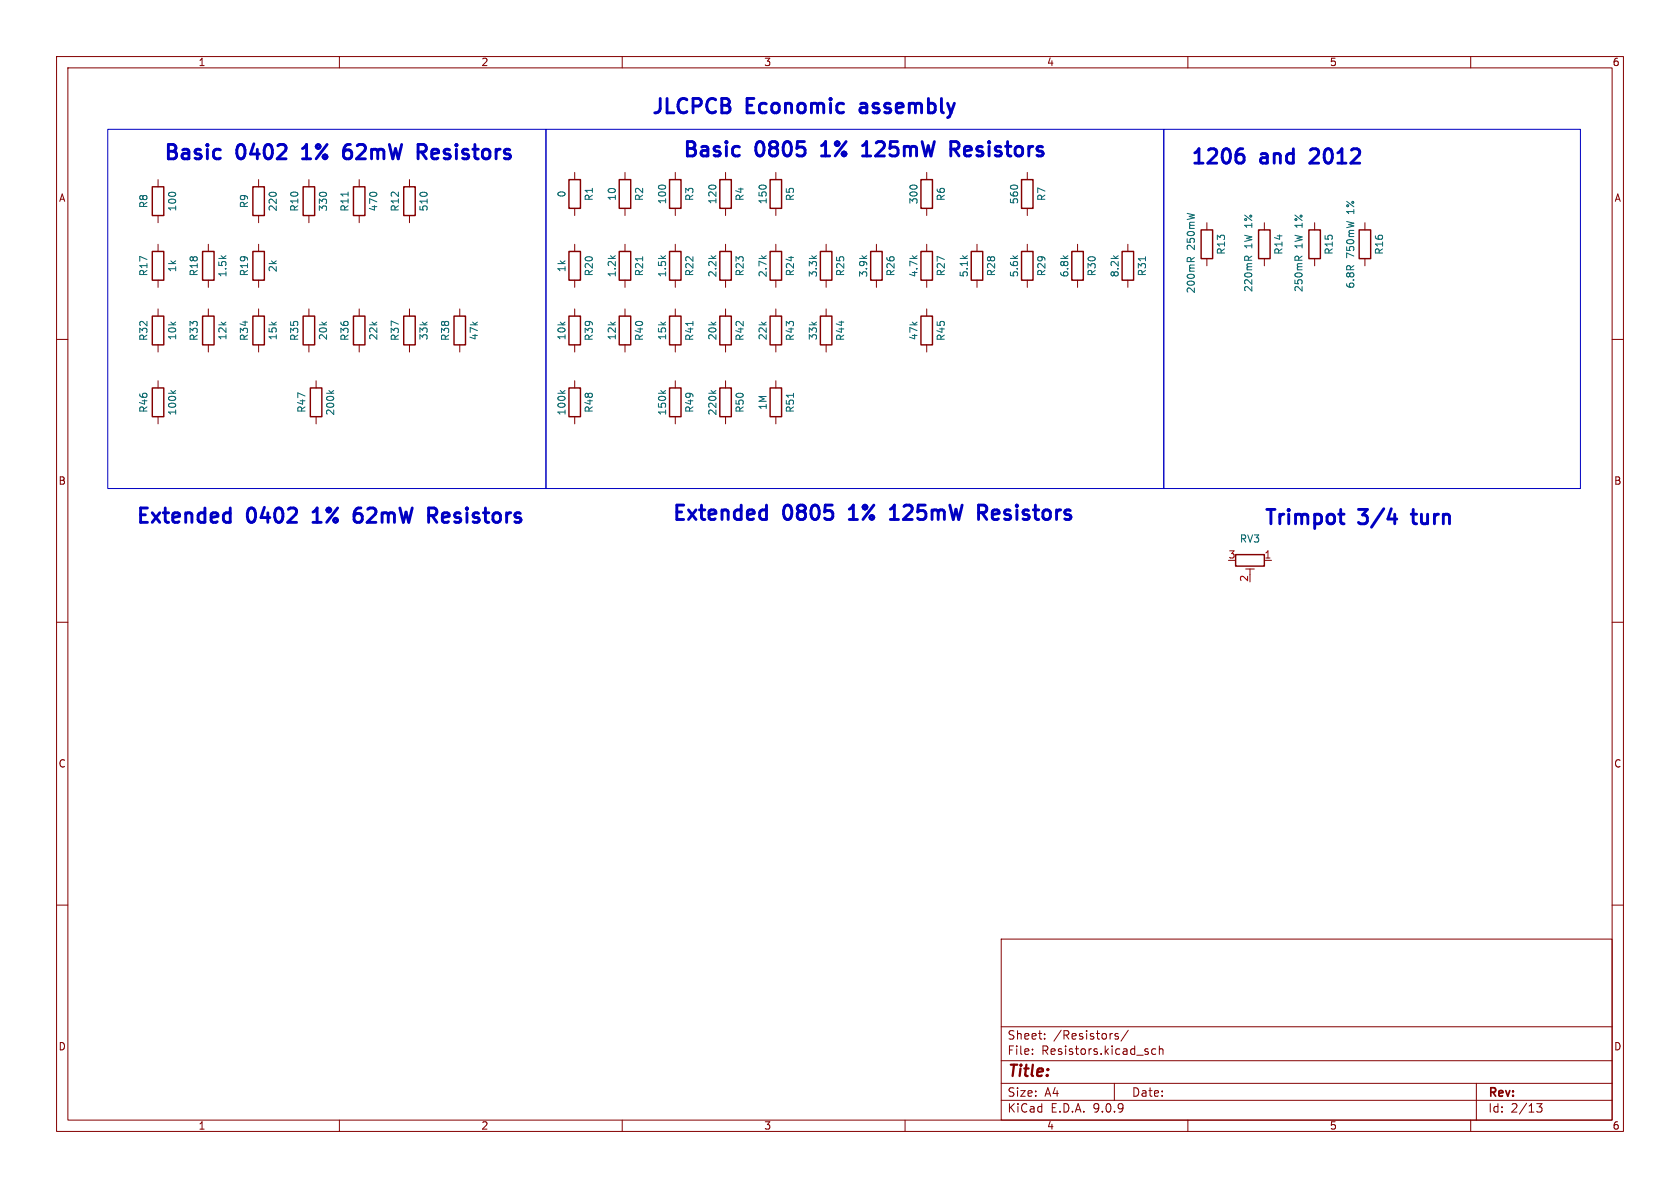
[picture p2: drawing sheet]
<svg xmlns="http://www.w3.org/2000/svg" width="297mm" height="210mm" viewBox="0 0 297 210" stroke-linecap="round" stroke-linejoin="round" font-family="sans-serif">
<g fill="none" stroke="#840000" stroke-width=".18">
<path d="M10 10h277v190h-277zM12 12h273v186h-273zM60 10v2M110 10v2M160 10v2M210 10v2M260 10v2M27.9 31.8v1.2M27.9 38.1v1.3M45.7 31.8v1.2M45.7 38.1v1.3M54.6 31.8v1.2"/>
<path d="M54.6 38.1v1.3M63.5 31.8v1.2M63.5 38.1v1.3M72.4 31.8v1.2M72.4 38.1v1.3M101.6 30.5v1.3M101.6 36.8v1.3M110.5 30.5v1.3M110.5 36.8v1.3M119.4 30.5v1.3M119.4 36.8v1.3M128.3 30.5v1.3"/>
<path d="M128.3 36.8v1.3M137.2 30.5v1.3M137.2 36.8v1.3M163.8 30.5v1.3M163.8 36.8v1.3M181.6 30.5v1.3M181.6 36.8v1.3M213.4 39.4v1.2M223.5 39.4v1.2M232.4 39.4v1.2M241.3 39.4v1.2M27.9 43.2v1.3"/>
<path d="M27.9 49.5v1.3M27.9 54.6v1.3M36.8 43.2v1.3M36.8 49.5v1.3M36.8 54.6v1.3M45.7 43.2v1.3M45.7 49.5v1.3M45.7 54.6v1.3M54.6 54.6v1.3M63.5 54.6v1.3M72.4 54.6v1.3M81.3 54.6v1.3"/>
<path d="M101.6 43.2v1.3M101.6 49.5v1.3M101.6 54.6v1.3M110.5 43.2v1.3M110.5 49.5v1.3M110.5 54.6v1.3M119.4 43.2v1.3M119.4 49.5v1.3M119.4 54.6v1.3M128.3 43.2v1.3M128.3 49.5v1.3M128.3 54.6v1.3"/>
<path d="M137.2 43.2v1.3M137.2 49.5v1.3M137.2 54.6v1.3M146 43.2v1.3M146 49.5v1.3M146 54.6v1.3M154.9 43.2v1.3M154.9 49.5v1.3M163.8 43.2v1.3M163.8 49.5v1.3M163.8 54.6v1.3M172.7 43.2v1.3"/>
<path d="M172.7 49.5v1.3M181.6 43.2v1.3M181.6 49.5v1.3M190.5 43.2v1.3M190.5 49.5v1.3M199.4 43.2v1.3M199.4 49.5v1.3M213.4 45.7v1.3M223.5 45.7v1.3M232.4 45.7v1.3M241.3 45.7v1.3M10 60h2"/>
<path d="M27.9 61v1.2M27.9 67.3v1.3M27.9 73.7v1.2M36.8 61v1.2M45.7 61v1.2M54.6 61v1.2M55.9 67.3v1.3M55.9 73.7v1.2M63.5 61v1.2M72.4 61v1.2M81.3 61v1.2M101.6 61v1.2"/>
<path d="M101.6 67.3v1.3M101.6 73.7v1.2M110.5 61v1.2M119.4 61v1.2M119.4 67.3v1.3M119.4 73.7v1.2M128.3 61v1.2M128.3 67.3v1.3M128.3 73.7v1.2M137.2 61v1.2M137.2 67.3v1.3M137.2 73.7v1.2"/>
<path d="M146 61v1.2M163.8 61v1.2M285 60h2M223.5 99.1h1.3M10 110h2M220.2 100.6h1.5M221 100.6v1M285 110h2M10 160h2M177 166h108v32h-108zM285 160h2M60 198v2"/>
<path d="M110 198v2M160 198v2M177 194.5h108M177 191.5h108M177 187.5h108M177 181.5h108M182.5 186.3v.1M182.5 185.5v.1M184.7 183.6v.1M184.7 182.8v.1M197 191.5v3M197.7 182.8l-.4-.1-.2 .2 .1 .2 .5 .2v.3h-.6"/>
<path d="M199.5 182.1l-1.3 2M204.3 185.5l-.4-.1-.3 .3v.4l.1 .2h.6M205 185.5l.2-.1 .3 .1 .1 .9M205 184.9v1.5M210 198v2M260 198v2M261 191.5v6.5M271.7 195.1h.9l-.5 .6 .4 .1v.7l-.2 .1-.6-.1"/>
</g>
<g fill="none" stroke="#840000" stroke-width=".25">
<path d="M26.9 33h2.1v5.1h-2.1zM44.7 33h2v5.1h-2zM53.6 33h2v5.1h-2zM62.5 33h2v5.1h-2zM71.4 33h2v5.1h-2zM100.6 31.8h2v5h-2zM109.5 31.8h2v5h-2zM118.4 31.8h2v5h-2zM127.3 31.8h2v5h-2zM136.1 31.8h2.1v5h-2.1zM162.8 31.8h2v5h-2zM180.6 31.8h2v5h-2z"/>
<path d="M26.9 55.9h2.1v5.1h-2.1zM26.9 44.5h2.1v5h-2.1zM35.8 55.9h2v5.1h-2zM35.8 44.5h2v5h-2zM44.7 55.9h2v5.1h-2zM44.7 44.5h2v5h-2zM53.6 55.9h2v5.1h-2zM62.5 55.9h2v5.1h-2zM71.4 55.9h2v5.1h-2zM80.3 55.9h2v5.1h-2zM100.6 55.9h2v5.1h-2zM100.6 44.5h2v5h-2z"/>
<path d="M109.5 55.9h2v5.1h-2zM109.5 44.5h2v5h-2zM118.4 44.5h2v5h-2zM118.4 55.9h2v5.1h-2zM127.3 44.5h2v5h-2zM127.3 55.9h2v5.1h-2zM136.1 44.5h2.1v5h-2.1zM136.1 55.9h2.1v5.1h-2.1zM145 44.5h2.1v5h-2.1zM145 55.9h2.1v5.1h-2.1zM153.9 44.5h2.1v5h-2.1zM162.8 44.5h2v5h-2z"/>
<path d="M162.8 55.9h2v5.1h-2zM171.7 44.5h2v5h-2zM180.6 44.5h2v5h-2zM189.5 44.5h2v5h-2zM198.4 44.5h2v5h-2zM212.3 40.6h2.1v5.1h-2.1zM222.5 40.6h2v5.1h-2zM231.4 40.6h2v5.1h-2zM240.3 40.6h2v5.1h-2zM26.9 68.6h2.1v5.1h-2.1zM54.9 68.6h2v5.1h-2zM100.6 68.6h2v5.1h-2z"/>
<path d="M118.4 68.6h2v5.1h-2zM127.3 68.6h2v5.1h-2zM136.1 68.6h2.1v5.1h-2.1zM218.4 98h5.1v2.1h-5.1z"/>
</g>
<g fill="none" stroke="#006464" stroke-width=".18">
<path d="M61.5 34v.7M113.6 45.4v.7M122.5 56.8v.7M202.5 45.4v.7M209.9 45.8l.2-.3 .3 .1 .1 .2M211.1 45.5l-.6 .4M220 45.5l.3-.2h.3l.1 .2M221.3 45.3l-.6 .4M228.9 45.5l.3-.2h.3l.1 .2M230.2 45.3l-.6 .4M30.2 69l.5 .5M31.1 69l-.5 .4"/>
<path d="M58.2 69l.4 .5M59 69l-.5 .4M99 69l.5 .5M99.9 69l-.5 .4M116.8 69l.5 .5M117.7 69l-.5 .4M125.7 69l.5 .5M126.6 69l-.5 .4M140.3 69.5v.7"/>
</g>
<g fill="none" stroke="#0000c2" stroke-width=".51">
<path d="M53.5 28.1h1.4M53.7 26.1l-.2 .2M60.7 27.6l.3 .4 .7 .1M61.7 26.5h-.5l-.5 .5M61.9 25.5a1.01 1.01 0 0 0-1.2 1.1M73.9 25.5h1a.69 .69 0 0 1 .5 .7 .69 .69 0 0 1-.5 .7h-1M74.5 26.9l.9 1.2M145.2 27.6h1.5M145.5 25.6l-.3 .2M152.5 27.6h1.4M152.5 25.8l.7-.8v2.6M168.1 25h1a.69 .69 0 0 1 .5 .7 .69 .69 0 0 1-.5 .7h-1"/>
<path d="M168.7 26.4l.8 1.2M219 27.3h.5l.4 .4-.1 .9-.3 .2h-.5M219.2 26.3h.5M233 27.4l-1.4 1.4h1.5M40.5 90.6l.2 .2M40.7 89.8v2.5M40.7 92.2l-.2 .1M55.3 92.3h1.5M55.6 90.4l-.3 .1M62.6 91.9l.2 .3 .8 .1M63.6 90.8h-.5l-.5 .4M63.8 89.8a1.01 1.01 0 0 0-1.2 1.1"/>
<path d="M75.8 89.8h.9a.69 .69 0 0 1 .6 .7 .69 .69 0 0 1-.6 .6h-.9M76.4 91.1l.8 1.2M135.3 90.1l.2 .2M135.5 89.3v2.5M135.5 91.7l-.2 .1M150.1 91.8h1.5M150.4 89.9l-.3 .1M157.4 91.8h1.4M157.4 90l.7-.7v2.5M173 89.3h1a.69 .69 0 0 1 .5 .7 .69 .69 0 0 1-.5 .6h-1M173.6 90.6l.8 1.2M236.7 90.9h.9"/>
<path d="M237.4 92.6h.2M245.4 91.7h1.5M246.6 90.9v1.7M249.5 90.9h.9"/>
</g>
<path d="M19 22.9h77.5v63.5h-77.5zM96.5 22.9h109.2v63.5h-109.2zM205.7 22.9h73.7v63.5h-73.7z" fill="none" stroke="#0000c2" stroke-width=".18"/>
<g font-size="3.5" fill="#0000c2">
<text x="114.9" y="20.8">JLCPCB</text>
<text x="132" y="20.8">Economic</text>
<text x="153.1" y="20.8">assembly</text>
<text x="28.7" y="29">Basic</text>
<text x="41.9" y="29">0402</text>
<text x="54.5" y="29">1%</text>
<text x="62.8" y="29">62mW</text>
<text x="76.9" y="29">Resistors</text>
<text x="120.4" y="28.5">Basic</text>
<text x="133.6" y="28.5">0805</text>
<text x="146.3" y="28.5">1%</text>
<text x="154.5" y="28.5">125mW</text>
<text x="171" y="28.5">Resistors</text>
<text x="210.2" y="29.7">1206</text>
<text x="222.9" y="29.7">and</text>
<text x="232.7" y="29.7">2012</text>
<text x="23.7" y="93.2">Extended</text>
<text x="43.7" y="93.2">0402</text>
<text x="56.4" y="93.2">1%</text>
<text x="64.6" y="93.2">62mW</text>
<text x="78.7" y="93.2">Resistors</text>
<text x="118.5" y="92.7">Extended</text>
<text x="138.6" y="92.7">0805</text>
<text x="151.2" y="92.7">1%</text>
<text x="159.5" y="92.7">125mW</text>
<text x="175.9" y="92.7">Resistors</text>
<text x="223.2" y="93.5">Trimpot</text>
<text x="240.3" y="93.5">3/4</text>
<text x="250.8" y="93.5">turn</text>
</g>
<text font-size="2.8" fill="#840000" x="178" y="190.9">Title:</text>
<g font-size="2.1" fill="#840000">
<text x="178" y="184">Sheet:</text>
<text x="186.2" y="184">/Resistors/</text>
<text x="178" y="186.7">File:</text>
<text x="184.1" y="186.7">Resistors.kicad_sch</text>
<text x="178" y="196.9">KiCad</text>
<text x="178" y="194.1">Size:</text>
<text x="184.7" y="194.1">A4</text>
<text x="185.7" y="196.9">E.D.A.</text>
<text x="193.3" y="196.9">9.0.9</text>
<text x="200" y="194.1">Date:</text>
<text x="263" y="194.3">Rev:</text>
<text x="263" y="196.9">Id:</text>
<text x="267.1" y="196.9">2/13</text>
</g>
<g font-size="1.8" fill="#840000">
<text x="35" y="11.9">1</text>
<text x="85" y="11.9">2</text>
<text x="135" y="11.9">3</text>
<text x="185" y="11.9">4</text>
<text x="235" y="11.9">5</text>
<text x="285" y="11.9">6</text>
<text x="10.3" y="35.9">A</text>
<text x="285.3" y="35.9">A</text>
<text x="10.3" y="85.9">B</text>
<text x="285.3" y="85.9">B</text>
<text x="10.3" y="135.9">C</text>
<text x="285.3" y="135.9">C</text>
<text x="10.3" y="185.9">D</text>
<text x="285.3" y="185.9">D</text>
<text x="35" y="199.9">1</text>
<text x="85" y="199.9">2</text>
<text x="135" y="199.9">3</text>
<text x="185" y="199.9">4</text>
<text x="235" y="199.9">5</text>
<text x="285" y="199.9">6</text>
</g>
<g font-size="1.8" fill="#006464">
<text x="100.2" y="35" transform="rotate(-90 100.2 35)">0</text>
<text x="105" y="35.6" transform="rotate(-90 105 35.6)">R1</text>
<text x="109.1" y="35.6" transform="rotate(-90 109.1 35.6)">10</text>
<text x="113.9" y="35.6" transform="rotate(-90 113.9 35.6)">R2</text>
<text x="122.8" y="35.6" transform="rotate(-90 122.8 35.6)">R3</text>
<text x="131.7" y="35.6" transform="rotate(-90 131.7 35.6)">R4</text>
<text x="140.6" y="35.6" transform="rotate(-90 140.6 35.6)">R5</text>
<text x="167.2" y="35.6" transform="rotate(-90 167.2 35.6)">R6</text>
<text x="185" y="35.6" transform="rotate(-90 185 35.6)">R7</text>
<text x="26.3" y="36.9" transform="rotate(-90 26.3 36.9)">R8</text>
<text x="31.3" y="37.5" transform="rotate(-90 31.3 37.5)">100</text>
<text x="44" y="36.9" transform="rotate(-90 44 36.9)">R9</text>
<text x="49.1" y="37.5" transform="rotate(-90 49.1 37.5)">220</text>
<text x="52.9" y="37.5" transform="rotate(-90 52.9 37.5)">R10</text>
<text x="58" y="37.5" transform="rotate(-90 58 37.5)">330</text>
<text x="61.8" y="37.5" transform="rotate(-90 61.8 37.5)">R11</text>
<text x="66.9" y="37.5" transform="rotate(-90 66.9 37.5)">470</text>
<text x="70.7" y="37.5" transform="rotate(-90 70.7 37.5)">R12</text>
<text x="75.8" y="37.5" transform="rotate(-90 75.8 37.5)">510</text>
<text x="118" y="36.2" transform="rotate(-90 118 36.2)">100</text>
<text x="126.8" y="36.2" transform="rotate(-90 126.8 36.2)">120</text>
<text x="135.7" y="36.2" transform="rotate(-90 135.7 36.2)">150</text>
<text x="162.4" y="36.2" transform="rotate(-90 162.4 36.2)">300</text>
<text x="180.2" y="36.2" transform="rotate(-90 180.2 36.2)">560</text>
<text x="239.6" y="37.7" transform="rotate(-90 239.6 37.7)">1%</text>
<text x="211.4" y="44.2" transform="rotate(-90 211.4 44.2)">250mW</text>
<text x="216.8" y="45.1" transform="rotate(-90 216.8 45.1)">R13</text>
<text x="221.6" y="44" transform="rotate(-90 221.6 44)">1W 1%</text>
<text x="226.9" y="45.1" transform="rotate(-90 226.9 45.1)">R14</text>
<text x="230.5" y="44" transform="rotate(-90 230.5 44)">1W 1%</text>
<text x="235.8" y="45.1" transform="rotate(-90 235.8 45.1)">R15</text>
<text x="239.6" y="45.6" transform="rotate(-90 239.6 45.6)">750mW</text>
<text x="244.7" y="45.1" transform="rotate(-90 244.7 45.1)">R16</text>
<text x="26.3" y="48.9" transform="rotate(-90 26.3 48.9)">R17</text>
<text x="31.3" y="48.2" transform="rotate(-90 31.3 48.2)">1k</text>
<text x="35.2" y="48.9" transform="rotate(-90 35.2 48.9)">R18</text>
<text x="40.2" y="49.1" transform="rotate(-90 40.2 49.1)">1.5k</text>
<text x="44" y="48.9" transform="rotate(-90 44 48.9)">R19</text>
<text x="49.1" y="48.2" transform="rotate(-90 49.1 48.2)">2k</text>
<text x="100.2" y="48.2" transform="rotate(-90 100.2 48.2)">1k</text>
<text x="105" y="48.9" transform="rotate(-90 105 48.9)">R20</text>
<text x="109.1" y="49.1" transform="rotate(-90 109.1 49.1)">1.2k</text>
<text x="113.9" y="48.9" transform="rotate(-90 113.9 48.9)">R21</text>
<text x="118" y="49.1" transform="rotate(-90 118 49.1)">1.5k</text>
<text x="122.8" y="48.9" transform="rotate(-90 122.8 48.9)">R22</text>
<text x="126.8" y="49.1" transform="rotate(-90 126.8 49.1)">2.2k</text>
<text x="131.7" y="48.9" transform="rotate(-90 131.7 48.9)">R23</text>
<text x="135.7" y="49.1" transform="rotate(-90 135.7 49.1)">2.7k</text>
<text x="140.6" y="48.9" transform="rotate(-90 140.6 48.9)">R24</text>
<text x="144.6" y="49.1" transform="rotate(-90 144.6 49.1)">3.3k</text>
<text x="149.5" y="48.9" transform="rotate(-90 149.5 48.9)">R25</text>
<text x="153.5" y="49.1" transform="rotate(-90 153.5 49.1)">3.9k</text>
<text x="158.3" y="48.9" transform="rotate(-90 158.3 48.9)">R26</text>
<text x="162.4" y="49.1" transform="rotate(-90 162.4 49.1)">4.7k</text>
<text x="167.2" y="48.9" transform="rotate(-90 167.2 48.9)">R27</text>
<text x="171.3" y="49.1" transform="rotate(-90 171.3 49.1)">5.1k</text>
<text x="176.1" y="48.9" transform="rotate(-90 176.1 48.9)">R28</text>
<text x="180.2" y="49.1" transform="rotate(-90 180.2 49.1)">5.6k</text>
<text x="185" y="48.9" transform="rotate(-90 185 48.9)">R29</text>
<text x="189.1" y="49.1" transform="rotate(-90 189.1 49.1)">6.8k</text>
<text x="193.9" y="48.9" transform="rotate(-90 193.9 48.9)">R30</text>
<text x="198" y="49.1" transform="rotate(-90 198 49.1)">8.2k</text>
<text x="202.8" y="48.9" transform="rotate(-90 202.8 48.9)">R31</text>
<text x="211.4" y="52" transform="rotate(-90 211.4 52)">200mR</text>
<text x="221.6" y="51.7" transform="rotate(-90 221.6 51.7)">220mR</text>
<text x="230.5" y="51.7" transform="rotate(-90 230.5 51.7)">250mR</text>
<text x="239.6" y="51.1" transform="rotate(-90 239.6 51.1)">6.8R</text>
<text x="26.3" y="60.4" transform="rotate(-90 26.3 60.4)">R32</text>
<text x="31.3" y="60.2" transform="rotate(-90 31.3 60.2)">10k</text>
<text x="35.2" y="60.4" transform="rotate(-90 35.2 60.4)">R33</text>
<text x="40.2" y="60.2" transform="rotate(-90 40.2 60.2)">12k</text>
<text x="44" y="60.4" transform="rotate(-90 44 60.4)">R34</text>
<text x="49.1" y="60.2" transform="rotate(-90 49.1 60.2)">15k</text>
<text x="52.9" y="60.4" transform="rotate(-90 52.9 60.4)">R35</text>
<text x="58" y="60.2" transform="rotate(-90 58 60.2)">20k</text>
<text x="61.8" y="60.4" transform="rotate(-90 61.8 60.4)">R36</text>
<text x="66.9" y="60.2" transform="rotate(-90 66.9 60.2)">22k</text>
<text x="70.7" y="60.4" transform="rotate(-90 70.7 60.4)">R37</text>
<text x="75.8" y="60.2" transform="rotate(-90 75.8 60.2)">33k</text>
<text x="79.6" y="60.4" transform="rotate(-90 79.6 60.4)">R38</text>
<text x="84.7" y="60.2" transform="rotate(-90 84.7 60.2)">47k</text>
<text x="100.2" y="60.2" transform="rotate(-90 100.2 60.2)">10k</text>
<text x="105" y="60.4" transform="rotate(-90 105 60.4)">R39</text>
<text x="109.1" y="60.2" transform="rotate(-90 109.1 60.2)">12k</text>
<text x="113.9" y="60.4" transform="rotate(-90 113.9 60.4)">R40</text>
<text x="118" y="60.2" transform="rotate(-90 118 60.2)">15k</text>
<text x="122.8" y="60.4" transform="rotate(-90 122.8 60.4)">R41</text>
<text x="126.8" y="60.2" transform="rotate(-90 126.8 60.2)">20k</text>
<text x="131.7" y="60.4" transform="rotate(-90 131.7 60.4)">R42</text>
<text x="135.7" y="60.2" transform="rotate(-90 135.7 60.2)">22k</text>
<text x="140.6" y="60.4" transform="rotate(-90 140.6 60.4)">R43</text>
<text x="144.6" y="60.2" transform="rotate(-90 144.6 60.2)">33k</text>
<text x="149.5" y="60.4" transform="rotate(-90 149.5 60.4)">R44</text>
<text x="162.4" y="60.2" transform="rotate(-90 162.4 60.2)">47k</text>
<text x="167.2" y="60.4" transform="rotate(-90 167.2 60.4)">R45</text>
<text x="26.3" y="73.1" transform="rotate(-90 26.3 73.1)">R46</text>
<text x="31.3" y="73.5" transform="rotate(-90 31.3 73.5)">100k</text>
<text x="54.2" y="73.1" transform="rotate(-90 54.2 73.1)">R47</text>
<text x="59.3" y="73.5" transform="rotate(-90 59.3 73.5)">200k</text>
<text x="100.2" y="73.5" transform="rotate(-90 100.2 73.5)">100k</text>
<text x="105" y="73.1" transform="rotate(-90 105 73.1)">R48</text>
<text x="118" y="73.5" transform="rotate(-90 118 73.5)">150k</text>
<text x="122.8" y="73.1" transform="rotate(-90 122.8 73.1)">R49</text>
<text x="126.8" y="73.5" transform="rotate(-90 126.8 73.5)">220k</text>
<text x="131.7" y="73.1" transform="rotate(-90 131.7 73.1)">R50</text>
<text x="135.7" y="72.6" transform="rotate(-90 135.7 72.6)">1M</text>
<text x="140.6" y="73.1" transform="rotate(-90 140.6 73.1)">R51</text>
<text x="219.1" y="96.1">RV3</text>
</g>
<g font-size="1.8" fill="#a90000">
<text x="217.1" y="98.8">3</text>
<text x="223.4" y="98.8">1</text>
<text x="220.7" y="102.9" transform="rotate(-90 220.7 102.9)">2</text>
</g>
</svg>
